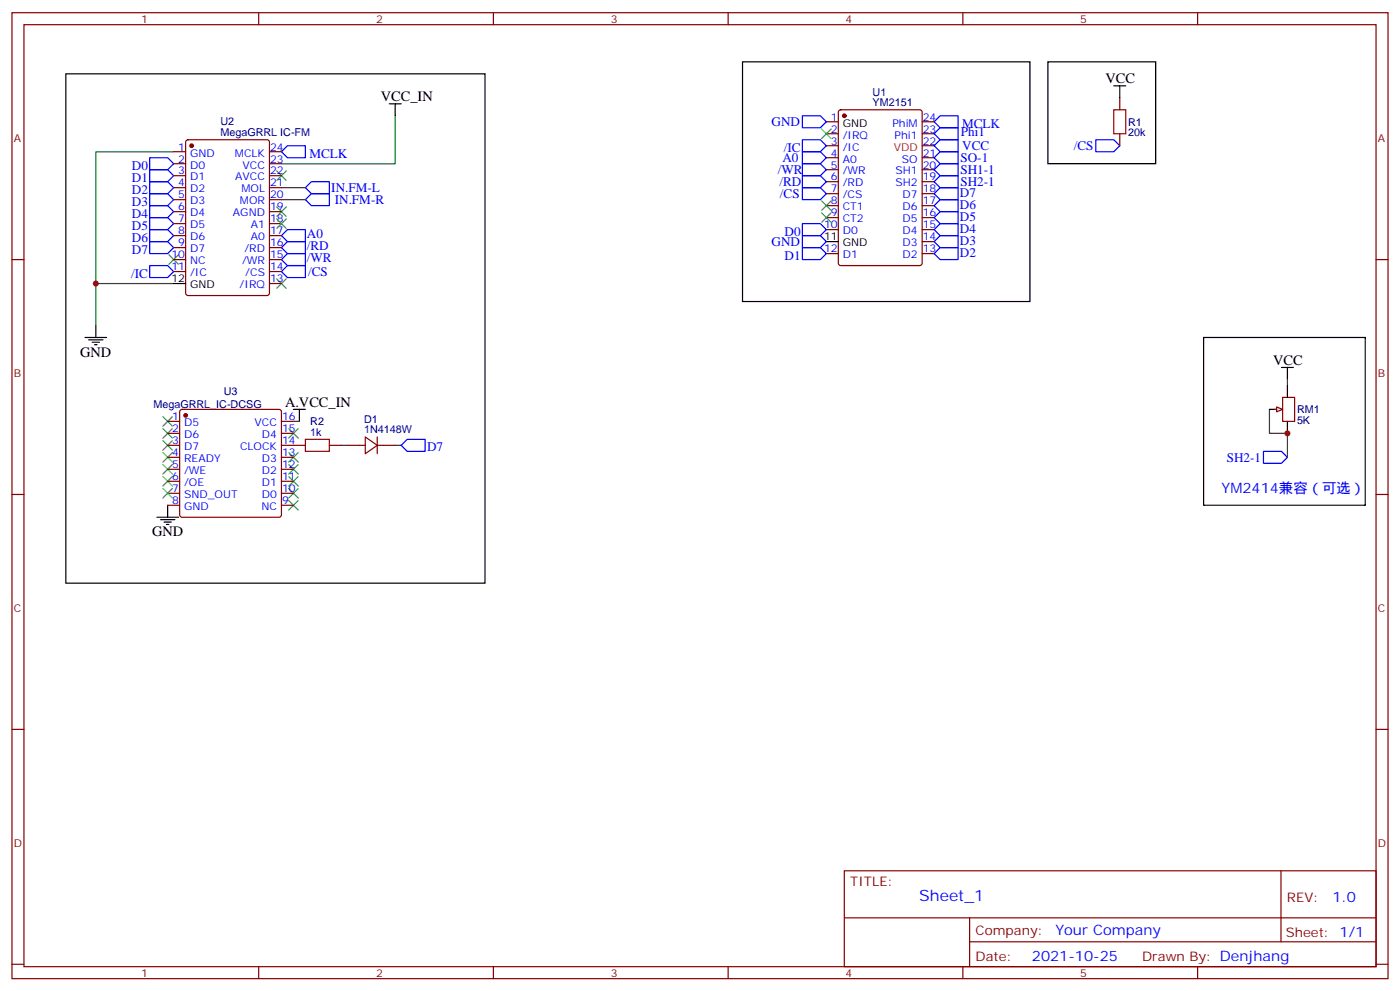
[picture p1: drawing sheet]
<svg xmlns="http://www.w3.org/2000/svg" width="412mm" height="292mm" viewBox="0 0 412 292" stroke-linecap="round" stroke-linejoin="round" font-family="sans-serif">
<g fill="none" stroke="#870000" stroke-width=".35">
<path d="M3.5 3.7h405.4v284.4h-405.4zM7.1 7.3h398.2v277.3h-398.2zM76.2 3.7v3.6M145.3 3.7v3.6M214.5 3.7v3.6M283.6 3.7v3.6M352.8 3.7v3.6M3.5 76.4h3.6M405.3 76.4h3.6M377.8 117h3.6v7h-3.6zM375.4 120.5h1.7M3.5 145.6h3.6"/>
<path d="M405.3 145.6h3.6M3.5 214.7h3.6M405.3 214.7h3.6M248.7 256.3h156.6v28.3h-156.6zM377.3 256.4v20.8M248.7 270.2h156.5M285.6 277.2h119.6M285.6 270.2v14.1M3.5 283.8h3.6M76.2 284.6v3.5M145.3 284.6v3.5M214.5 284.6v3.5"/>
<path d="M283.6 284.6v3.5M352.8 284.6v3.5M405.3 283.8h3.6"/>
</g>
<path d="M377.5 108.2h3.5M379.2 108.2v3.5M379.2 113.5v3.5M373.9 120.5h3.6M379.2 124v3.6" fill="none" stroke="#000" stroke-width=".35"/>
<path d="M372.2 132.9h5.3l1.7 1.7-1.7 1.8h-5.3z" fill="none" stroke="#00f" stroke-width=".35"/>
<path d="M379.2 111.7v1.8M373.9 120.5v7.1h5.3v7" fill="none" stroke="#008700" stroke-width=".35"/>
<path d="M376.1 119.8l1.7 .7-1.7 .7z" fill="#f0f0f0" stroke="#870000" stroke-width=".35"/>
<g fill="none" stroke="#000" stroke-width=".35">
<path d="M218.7 18.2h84.7v70.6h-84.7zM308.7 18.2h31.7v30h-31.7zM19.4 21.7h123.5v150h-123.5zM114.7 30.6h3.5M116.4 30.6v3.5M328.1 25.3h3.5M329.8 25.3v3.5M243.4 71.1h3.5M25 99.3h6.4M28.2 95.8v3.5M51.2 83.5h3.5M354.5 99.3h47.7v49.4h-47.7z"/>
<path d="M26.1 100h4.2M27.2 100.8h2.1M27.9 101.5h.7M86.4 120.5h3.6M88.2 120.5v3.5M46.2 152.3h6.4M47.3 153h4.2M48.3 153.7h2.1M49 154.4h.7M49.4 148.7v3.6"/>
</g>
<g fill="none" stroke="#00f" stroke-width=".35">
<path d="M236.4 34.1h5.3l1.7 1.7-1.7 1.8h-5.3zM275.2 35.8l1.7-1.7h5.3v3.5h-5.3zM275.2 39.4l1.7-1.8h5.3v3.5h-5.3zM44.1 57h5.3l1.8 1.8-1.8 1.7h-5.3zM44.1 53.5h5.3l1.8 1.7-1.8 1.8h-5.3zM44.1 50h5.3l1.8 1.7-1.8 1.8h-5.3zM44.1 46.4h5.3l1.8 1.8-1.8 1.8h-5.3zM84.7 42.9h5.3v3.5h-5.3l-1.8-1.7zM90 55.2l1.7-1.7h5.3v3.5h-5.3zM91.7 57h5.3v3.5h-5.3l-1.7-1.7zM236.4 51.7h5.3l1.7 1.8-1.7 1.7h-5.3zM236.4 48.2h5.3l1.7 1.8-1.7 1.7h-5.3z"/>
<path d="M236.4 44.7h5.3l1.7 1.7-1.7 1.8h-5.3zM236.4 41.1h5.3l1.7 1.8-1.7 1.8h-5.3zM236.4 55.2h5.3l1.7 1.8-1.7 1.8h-5.3zM275.2 53.5l1.7-1.8h5.3v3.5h-5.3zM275.2 50l1.7-1.8h5.3v3.5h-5.3zM275.2 46.4l1.7-1.7h5.3v3.5h-5.3zM275.2 57l1.7-1.8h5.3v3.6h-5.3zM276.9 41.1h5.3v3.6h-5.3l-1.7-1.8zM322.8 41.1h5.3l1.7 1.8-1.7 1.8h-5.3zM44.1 71.1h5.3l1.8 1.8-1.8 1.7h-5.3zM44.1 67.6h5.3l1.8 1.8-1.8 1.7h-5.3zM44.1 64.1h5.3l1.8 1.7-1.8 1.8h-5.3z"/>
<path d="M44.1 60.5h5.3l1.8 1.8-1.8 1.8h-5.3zM44.1 78.2h5.3l1.8 1.7-1.8 1.8h-5.3zM82.9 79.9l1.8-1.7h5.3v3.5h-5.3zM82.9 72.9l1.8-1.8h5.3v3.5h-5.3zM82.9 69.4l1.8-1.8h5.3v3.5h-5.3zM84.7 74.6h5.3v3.6h-5.3l-1.8-1.8zM236.4 72.9h5.3l1.7 1.7-1.7 1.8h-5.3zM236.4 65.8h5.3l1.7 1.8-1.7 1.8h-5.3zM236.4 69.4h5.3l1.7 1.7-1.7 1.8h-5.3zM275.2 74.6l1.7-1.7h5.3v3.5h-5.3zM275.2 71.1l1.7-1.7h5.3v3.5h-5.3zM275.2 67.6l1.7-1.8h5.3v3.6h-5.3z"/>
<path d="M275.2 64.1l1.7-1.8h5.3v3.5h-5.3zM275.2 60.5l1.7-1.7h5.3v3.5h-5.3zM119.9 129.3h5.3v3.6h-5.3l-1.7-1.8z"/>
</g>
<g fill="none" stroke="#870000" stroke-width=".35">
<path d="M243.4 35.8h3.5M243.4 39.4h3.5M247.2 32.5l.4-.2h23.3l.7 .4v44.8l-.4 .6-23.6 .1-.6-.5-.1-44.7zM271.6 35.8h3.6M271.6 39.4h3.6M329.8 28.8v3.5M329.8 39.4v3.5M51.2 44.7h3.5M51.2 48.2h3.5M51.2 51.7h3.5M51.2 55.2h3.5M51.2 58.8h3.5"/>
<path d="M54.9 41.3l.5-.2h23.3l.6 .5 .1 44.7-.5 .6-23.5 .1-.7-.5v-44.7zM79.4 44.7h3.5M79.4 48.2h3.5M79.4 51.7h3.5M79.4 55.2h3.5M79.4 58.8h3.5M243.4 42.9h3.5M243.4 46.4h3.5M243.4 50h3.5M243.4 53.5h3.5M243.4 57h3.5M271.6 42.9h3.6"/>
<path d="M271.6 46.4h3.6M271.6 50h3.6M271.6 53.5h3.6M271.6 57h3.6M51.2 62.3h3.5M51.2 65.8h3.5M51.2 69.4h3.5M51.2 72.9h3.5M51.2 76.4h3.5M51.2 79.9h3.5M79.4 62.3h3.5M79.4 65.8h3.5"/>
<path d="M79.4 69.4h3.5M79.4 72.9h3.5M79.4 76.4h3.5M79.4 79.9h3.5M243.4 60.5h3.5M243.4 64.1h3.5M243.4 67.6h3.5M243.4 74.6h3.5M271.6 60.5h3.6M271.6 64.1h3.6M271.6 67.6h3.6M271.6 74.6h3.6"/>
<path d="M271.6 71.1h3.6M79.4 83.5h3.5M49.4 131.1h3.5M49.4 124h3.5M49.4 127.6h3.5M49.4 134.6h3.5M49.4 138.1h3.5M53.2 120.7l.4-.2h28.6l.5 .2 .2 .5v30.4l-.2 .5-.5 .2h-28.6l-.5-.3-.2-.4v-30.4zM82.9 131.1h7.1M82.9 124h3.5M82.9 127.6h3.5M82.9 134.6h3.5"/>
<path d="M82.9 138.1h3.5M97 131.1h3.5M102.3 131.1h5.3M107.6 128.6l3.5 2.5-3.5 2.5zM111.1 131.1h5.3M111.1 128.6v5M49.4 141.7h3.5M49.4 145.2h3.5M49.4 148.7h3.5M82.9 141.7h3.5M82.9 145.2h3.5M82.9 148.7h3.5"/>
</g>
<g fill="#870000" stroke="#870000" stroke-width=".35">
<circle cx="248.7" cy="34.1" r=".53"/>
<circle cx="54.7" cy="122.3" r=".53"/>
<circle cx="56.4" cy="42.9" r=".53"/>
</g>
<g fill="none" stroke="#3c3" stroke-width=".35">
<path d="M242 38l2.8 2.8M244.8 38l-2.8 2.8M81.5 50.3l2.8 2.8M84.3 50.3l-2.8 2.8M242 59.1l2.8 2.8M244.8 59.1l-2.8 2.8M49.7 75l2.9 2.8M52.6 75l-2.9 2.8M81.5 60.9l2.8 2.8M81.5 64.4l2.8 2.8M84.3 60.9l-2.8 2.8M84.3 64.4l-2.8 2.8"/>
<path d="M242 62.7l2.8 2.8M244.8 62.7l-2.8 2.8M81.5 82.1l2.8 2.8M84.3 82.1l-2.8 2.8M48 136.7l2.8 2.9M48 133.2l2.8 2.8M48 129.7l2.8 2.8M48 126.2l2.8 2.8M48 122.6l2.8 2.8M50.8 136.7l-2.8 2.9M50.8 133.2l-2.8 2.8M50.8 129.7l-2.8 2.8"/>
<path d="M50.8 126.2l-2.8 2.8M50.8 122.6l-2.8 2.8M85 136.7l2.8 2.9M85 133.2l2.8 2.8M85 126.2l2.8 2.8M87.8 136.7l-2.8 2.9M87.8 133.2l-2.8 2.8M87.8 126.2l-2.8 2.8M48 140.3l2.8 2.8M48 143.8l2.8 2.8M50.8 140.3l-2.8 2.8M50.8 143.8l-2.8 2.8"/>
<path d="M85 147.3l2.8 2.8M85 143.8l2.8 2.8M85 140.3l2.8 2.8M87.8 147.3l-2.8 2.8M87.8 143.8l-2.8 2.8M87.8 140.3l-2.8 2.8"/>
</g>
<path d="M328.1 32.3h3.5v7.1h-3.5zM90 129.3h7v3.6h-7z" fill="none" stroke="#a10000" stroke-width=".35"/>
<path d="M116.4 34.1v14.1h-33.5M51.2 44.7h-23v38.8M82.9 55.2h7.1M82.9 58.8h7.1M51.2 83.5h-23v12.3M86.4 124h1.8M100.5 131.1h1.8M116.4 131.1h1.8" fill="none" stroke="#008700" stroke-width=".35"/>
<g fill="#c00">
<circle cx="379.2" cy="127.6" r=".88"/>
<circle cx="28.2" cy="83.5" r=".88"/>
</g>
<text font-size="4.6" fill="#00f" x="270.8" y="265.4">Sheet_1</text>
<g font-size="4.2">
<text x="112.2" y="29.8">VCC_IN</text>
<text x="325.6" y="24.6">VCC</text>
<text x="23.6" y="105">GND</text>
<text x="375" y="107.5">VCC</text>
<text x="84" y="119.8">A.VCC_IN</text>
<text x="44.8" y="157.9">GND</text>
</g>
<g font-size="4.2" fill="#00f">
<text x="359.8" y="145.2">YM2414兼容（可选）</text>
<text x="392.5" y="265.6">1.0</text>
<text x="310.9" y="275.2">Your Company</text>
<text x="304" y="283">2021-10-25</text>
</g>
<g font-size="3.9" fill="#00f">
<text x="227.3" y="37.1">GND</text>
<text x="283" y="40.1">Phi1</text>
<text x="283.4" y="37.6">MCLK</text>
<text x="91.1" y="46.4">MCLK</text>
<text x="230.5" y="47.7">A0</text>
<text x="230.9" y="44.7">/IC</text>
<text x="282.9" y="47.7">SO-1</text>
<text x="283.5" y="44.2">VCC</text>
<text x="316.3" y="44.2">/CS</text>
<text x="38.8" y="53.5">D1</text>
<text x="38.8" y="50">D0</text>
<text x="229.1" y="51.2">/WR</text>
<text x="282.9" y="51.3">SH1-1</text>
<text x="38.8" y="57">D2</text>
<text x="97.6" y="56.6">IN.FM-L</text>
<text x="229.6" y="54.7">/RD</text>
<text x="229.7" y="58.3">/CS</text>
<text x="282.8" y="58.1">D7</text>
<text x="282.9" y="54.8">SH2-1</text>
<text x="38.8" y="64.1">D4</text>
<text x="38.8" y="60.5">D3</text>
<text x="98.6" y="60.1">IN.FM-R</text>
<text x="282.8" y="65.1">D5</text>
<text x="282.8" y="61.6">D6</text>
<text x="38.8" y="71.1">D6</text>
<text x="38.8" y="67.6">D5</text>
<text x="90.4" y="70.1">A0</text>
<text x="231.1" y="69.4">D0</text>
<text x="282.8" y="68.7">D4</text>
<text x="38.8" y="74.6">D7</text>
<text x="90.4" y="77.1">/WR</text>
<text x="90.4" y="73.6">/RD</text>
<text x="227.3" y="72.4">GND</text>
<text x="231.1" y="76.4">D1</text>
<text x="282.8" y="75.7">D2</text>
<text x="282.8" y="72.2">D3</text>
<text x="38.6" y="81.7">/IC</text>
<text x="90.8" y="81.2">/CS</text>
<text x="125.8" y="132.9">D7</text>
<text x="361.4" y="135.9">SH2-1</text>
</g>
<g font-size="3.9" fill="#800">
<text x="250.5" y="260.9">TITLE:</text>
<text x="379.1" y="265.6">REV:</text>
<text x="287.4" y="275.1">Company:</text>
<text x="378.7" y="275.7">Sheet: 1/1</text>
<text x="287.4" y="282.8">Date:</text>
<text x="336.4" y="282.9">Drawn By: Denjhang</text>
</g>
<g font-size="3.2" fill="#800">
<text x="41.6" y="6.7">1</text>
<text x="110.8" y="6.7">2</text>
<text x="179.9" y="6.7">3</text>
<text x="249.1" y="6.7">4</text>
<text x="318.2" y="6.7">5</text>
<text x="4.1" y="41.8">A</text>
<text x="405.9" y="41.8">A</text>
<text x="4.1" y="111">B</text>
<text x="405.9" y="111">B</text>
<text x="4.1" y="180.1">C</text>
<text x="405.9" y="180.1">C</text>
<text x="4.1" y="249.3">D</text>
<text x="405.9" y="249.3">D</text>
<text x="41.6" y="287.5">1</text>
<text x="110.8" y="287.5">2</text>
<text x="179.9" y="287.5">3</text>
<text x="249.1" y="287.5">4</text>
<text x="318.2" y="287.5">5</text>
</g>
<g font-size="3.2" fill="#000080">
<text x="257.1" y="28.3">U1</text>
<text x="257.1" y="31.3">YM2151</text>
<text x="64.9" y="40">MegaGRRL IC-FM</text>
<text x="64.9" y="36.8">U2</text>
<text x="332.3" y="40.1">20k</text>
<text x="332.3" y="37">R1</text>
<text x="45.2" y="120">MegaGRRL_IC-DCSG</text>
<text x="65.9" y="116.2">U3</text>
<text x="91.4" y="125.1">R2</text>
<text x="107.3" y="124.4">D1</text>
<text x="382.1" y="124.8">5K</text>
<text x="382.1" y="121.7">RM1</text>
<text x="91.4" y="128.3">1k</text>
<text x="107.3" y="127.6">1N4148W</text>
</g>
<g font-size="3.2" fill="#00f">
<text x="244.8" y="35.5">1</text>
<text x="271.8" y="35.5">24</text>
<text x="244.8" y="39">2</text>
<text x="248.2" y="40.8">/IRQ</text>
<text x="262.9" y="37.3">PhiM</text>
<text x="263.5" y="40.8">Phi1</text>
<text x="271.8" y="39">23</text>
<text x="52.5" y="44.3">1</text>
<text x="52.5" y="47.8">2</text>
<text x="56" y="46.1">GND</text>
<text x="69.2" y="46.1">MCLK</text>
<text x="79.6" y="47.8">23</text>
<text x="79.6" y="44.3">24</text>
<text x="244.8" y="42.5">3</text>
<text x="244.8" y="46.1">4</text>
<text x="248.2" y="44.3">/IC</text>
<text x="248.2" y="47.8">A0</text>
<text x="265.7" y="47.8">SO</text>
<text x="271.8" y="46.1">21</text>
<text x="271.8" y="42.5">22</text>
<text x="52.5" y="51.4">3</text>
<text x="56" y="49.6">D0</text>
<text x="56" y="53.1">D1</text>
<text x="69.3" y="53.1">AVCC</text>
<text x="71.5" y="49.6">VCC</text>
<text x="79.6" y="51.4">22</text>
<text x="244.8" y="49.6">5</text>
<text x="244.8" y="53.1">6</text>
<text x="248.2" y="51.4">/WR</text>
<text x="263.8" y="51.4">SH1</text>
<text x="271.8" y="53.1">19</text>
<text x="271.8" y="49.6">20</text>
<text x="52.5" y="54.9">4</text>
<text x="52.5" y="58.4">5</text>
<text x="56" y="56.7">D2</text>
<text x="71.1" y="56.7">MOL</text>
<text x="79.6" y="58.4">20</text>
<text x="79.6" y="54.9">21</text>
<text x="244.8" y="56.7">7</text>
<text x="248.2" y="54.9">/RD</text>
<text x="248.2" y="58.4">/CS</text>
<text x="263.8" y="54.9">SH2</text>
<text x="265.9" y="58.4">D7</text>
<text x="271.8" y="56.7">18</text>
<text x="52.5" y="61.9">6</text>
<text x="52.5" y="65.5">7</text>
<text x="56" y="60.2">D3</text>
<text x="56" y="63.7">D4</text>
<text x="68.6" y="63.7">AGND</text>
<text x="70.7" y="60.2">MOR</text>
<text x="79.6" y="65.5">18</text>
<text x="79.6" y="61.9">19</text>
<text x="244.8" y="60.2">8</text>
<text x="244.8" y="63.7">9</text>
<text x="248.2" y="61.9">CT1</text>
<text x="248.2" y="65.5">CT2</text>
<text x="265.9" y="65.5">D5</text>
<text x="265.9" y="61.9">D6</text>
<text x="271.8" y="63.7">16</text>
<text x="271.8" y="60.2">17</text>
<text x="52.5" y="69">8</text>
<text x="56" y="67.2">D5</text>
<text x="56" y="70.8">D6</text>
<text x="73.9" y="70.8">A0</text>
<text x="73.9" y="67.2">A1</text>
<text x="79.6" y="69">17</text>
<text x="242.7" y="67.2">10</text>
<text x="248.2" y="69">D0</text>
<text x="265.9" y="69">D4</text>
<text x="271.8" y="70.8">14</text>
<text x="271.8" y="67.2">15</text>
<text x="50.5" y="76.1">10</text>
<text x="52.5" y="72.5">9</text>
<text x="56" y="74.3">D7</text>
<text x="56" y="77.8">NC</text>
<text x="71.3" y="77.8">/WR</text>
<text x="72" y="74.3">/RD</text>
<text x="79.6" y="76.1">15</text>
<text x="79.6" y="72.5">16</text>
<text x="242.7" y="74.3">12</text>
<text x="248.2" y="76.1">D1</text>
<text x="265.9" y="76.1">D2</text>
<text x="265.9" y="72.5">D3</text>
<text x="271.8" y="74.3">13</text>
<text x="50.5" y="79.6">11</text>
<text x="56" y="81.4">/IC</text>
<text x="72.2" y="81.4">/CS</text>
<text x="79.6" y="83.1">13</text>
<text x="79.6" y="79.6">14</text>
<text x="70.6" y="84.9">/IRQ</text>
<text x="50.7" y="123.7">1</text>
<text x="54.2" y="125.4">D5</text>
<text x="75" y="125.4">VCC</text>
<text x="83.1" y="123.7">16</text>
<text x="50.7" y="127.2">2</text>
<text x="50.7" y="130.7">3</text>
<text x="54.2" y="129">D6</text>
<text x="77.1" y="129">D4</text>
<text x="83.1" y="130.7">14</text>
<text x="83.1" y="127.2">15</text>
<text x="50.7" y="134.3">4</text>
<text x="50.7" y="137.8">5</text>
<text x="54.2" y="132.5">D7</text>
<text x="54.2" y="136">READY</text>
<text x="70.7" y="132.5">CLOCK</text>
<text x="77.1" y="136">D3</text>
<text x="83.1" y="137.8">12</text>
<text x="83.1" y="134.3">13</text>
<text x="50.7" y="141.3">6</text>
<text x="54.2" y="139.6">/WE</text>
<text x="54.2" y="143.1">/OE</text>
<text x="77.1" y="143.1">D1</text>
<text x="77.1" y="139.6">D2</text>
<text x="83.1" y="141.3">11</text>
<text x="50.7" y="144.9">7</text>
<text x="50.7" y="148.4">8</text>
<text x="54.2" y="146.6">SND_OUT</text>
<text x="77.1" y="146.6">D0</text>
<text x="83.1" y="148.4">9</text>
<text x="83.1" y="144.9">10</text>
<text x="54.2" y="150.1">GND</text>
<text x="77" y="150.1">NC</text>
</g>
<g font-size="3.2">
<text x="248.2" y="37.3">GND</text>
<text x="242.7" y="70.8">11</text>
<text x="248.2" y="72.5">GND</text>
<text x="50.5" y="83.1">12</text>
<text x="56" y="84.9">GND</text>
</g>
<text font-size="3.2" fill="#f00" x="263.3" y="44.3">VDD</text>
</svg>
